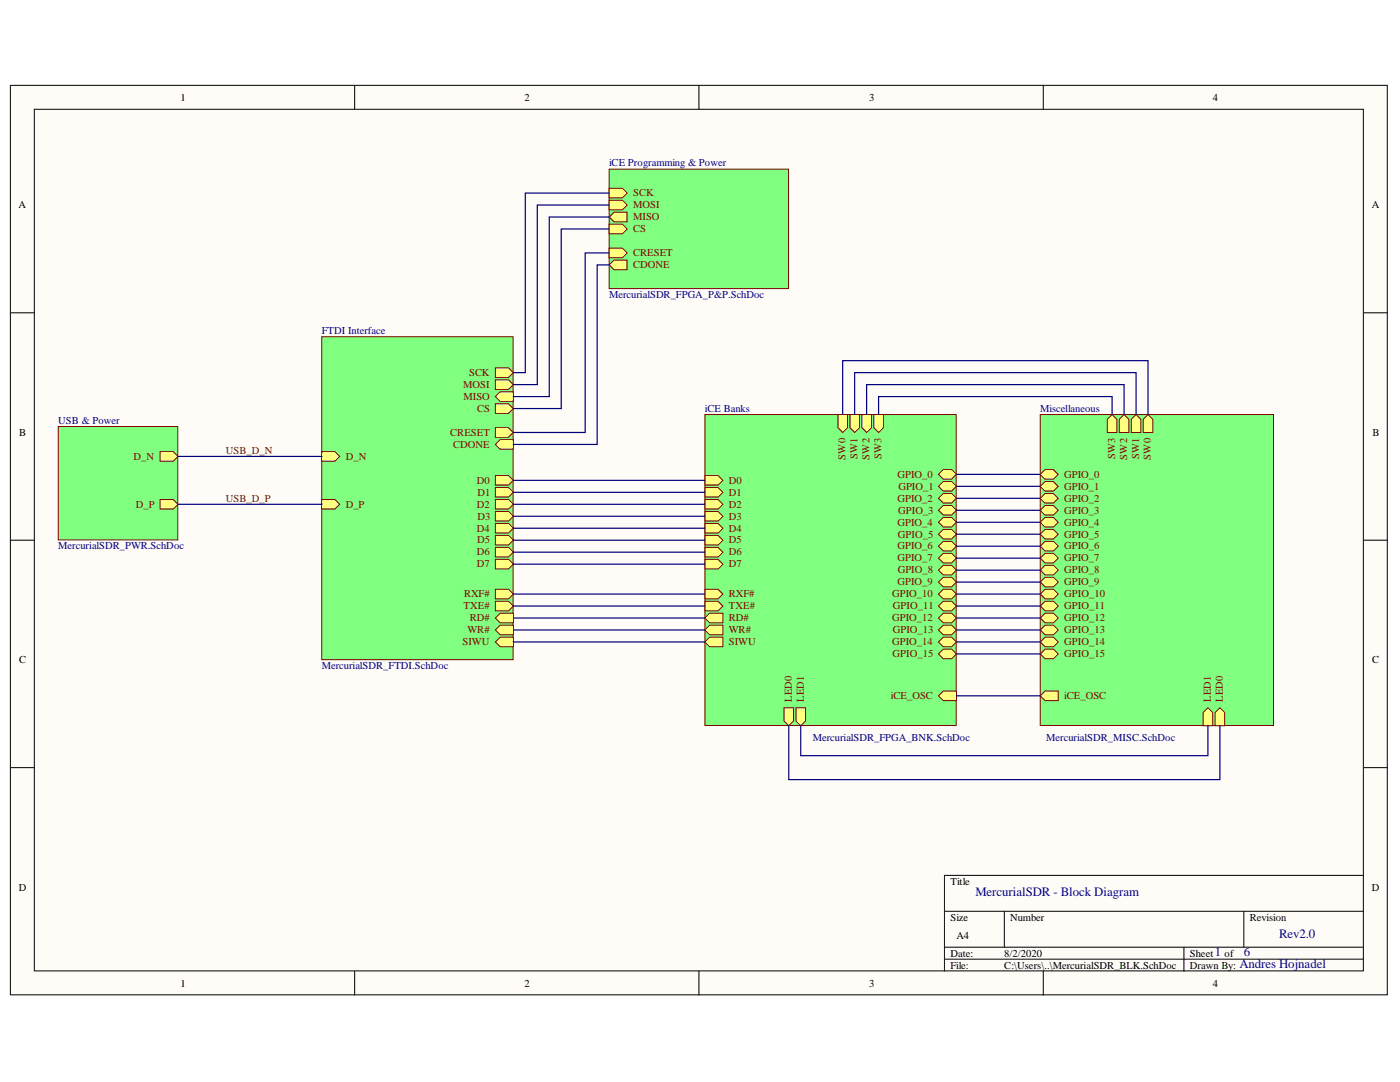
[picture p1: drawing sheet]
<svg xmlns="http://www.w3.org/2000/svg" width="279mm" height="216mm" viewBox="0 0 279 216" stroke-linecap="round" stroke-linejoin="round" font-family="sans-serif">
<g fill="#fffcf8" stroke="#000" stroke-width=".2">
<path d="M2.1 17h274.8v181.5h-274.8z"/>
<path d="M6.9 21.8h265.2v171.9h-265.2z"/>
</g>
<g fill="none" stroke="#000" stroke-width=".2">
<path d="M70.8 17v4.8M139.5 17v4.8M208.2 17v4.8M2.1 62.4h4.8M272.1 62.4h4.8M2.1 107.8h4.8M272.1 107.8h4.8M2.1 153.2h4.8M272.1 153.2h4.8M272.1 174.7h-83.6v19.1M70.8 193.8v4.8M139.5 193.8v4.8"/>
<path d="M188.5 181.8h83.6M188.5 189h83.6M188.5 191.4h83.6M200.4 181.8v7.2M208.2 193.8v4.8M236.3 189v4.8M248.2 181.8v7.2"/>
</g>
<path d="M207.6 82.7h46.6v62.1h-46.6z" fill="#80ff80" stroke="#800000" stroke-width=".2"/>
<path d="M228.2 83.7l.9-1 1 1v2.6h-1.9z" fill-rule="evenodd" fill="#ffff80"/>
<path d="M228.2 83.7l.9-1 1 1v2.6h-1.9z" fill="none" stroke="#800000" stroke-width=".2"/>
<path d="M225.8 83.7l.9-1 1 1v2.6h-1.9z" fill-rule="evenodd" fill="#ffff80"/>
<path d="M225.8 83.7l.9-1 1 1v2.6h-1.9z" fill="none" stroke="#800000" stroke-width=".2"/>
<path d="M223.4 83.7l.9-1 1 1v2.6h-1.9z" fill-rule="evenodd" fill="#ffff80"/>
<path d="M223.4 83.7l.9-1 1 1v2.6h-1.9z" fill="none" stroke="#800000" stroke-width=".2"/>
<path d="M221 83.7l.9-1 1 1v2.6h-1.9z" fill-rule="evenodd" fill="#ffff80"/>
<path d="M221 83.7l.9-1 1 1v2.6h-1.9z" fill="none" stroke="#800000" stroke-width=".2"/>
<path d="M242.5 142.2l1-1 .9 1v2.6h-1.9z" fill-rule="evenodd" fill="#ffff80"/>
<path d="M242.5 142.2l1-1 .9 1v2.6h-1.9z" fill="none" stroke="#800000" stroke-width=".2"/>
<path d="M240.1 142.2l1-1 .9 1v2.6h-1.9z" fill-rule="evenodd" fill="#ffff80"/>
<path d="M240.1 142.2l1-1 .9 1v2.6h-1.9z" fill="none" stroke="#800000" stroke-width=".2"/>
<path d="M207.6 94.7l1-1h1.6l1 1-1 .9h-1.6z" fill-rule="evenodd" fill="#ffff80"/>
<path d="M207.6 94.7l1-1h1.6l1 1-1 .9h-1.6z" fill="none" stroke="#800000" stroke-width=".2"/>
<path d="M207.6 97l1-.9h1.6l1 .9-1 1h-1.6z" fill-rule="evenodd" fill="#ffff80"/>
<path d="M207.6 97l1-.9h1.6l1 .9-1 1h-1.6z" fill="none" stroke="#800000" stroke-width=".2"/>
<path d="M207.6 99.4l1-.9h1.6l1 .9-1 1h-1.6z" fill-rule="evenodd" fill="#ffff80"/>
<path d="M207.6 99.4l1-.9h1.6l1 .9-1 1h-1.6z" fill="none" stroke="#800000" stroke-width=".2"/>
<path d="M207.6 101.8l1-.9h1.6l1 .9-1 1h-1.6z" fill-rule="evenodd" fill="#ffff80"/>
<path d="M207.6 101.8l1-.9h1.6l1 .9-1 1h-1.6z" fill="none" stroke="#800000" stroke-width=".2"/>
<path d="M207.6 104.2l1-.9h1.6l1 .9-1 1h-1.6z" fill-rule="evenodd" fill="#ffff80"/>
<path d="M207.6 104.2l1-.9h1.6l1 .9-1 1h-1.6z" fill="none" stroke="#800000" stroke-width=".2"/>
<path d="M207.6 106.6l1-1h1.6l1 1-1 1h-1.6z" fill-rule="evenodd" fill="#ffff80"/>
<path d="M207.6 106.6l1-1h1.6l1 1-1 1h-1.6z" fill="none" stroke="#800000" stroke-width=".2"/>
<path d="M207.6 109l1-1h1.6l1 1-1 .9h-1.6z" fill-rule="evenodd" fill="#ffff80"/>
<path d="M207.6 109l1-1h1.6l1 1-1 .9h-1.6z" fill="none" stroke="#800000" stroke-width=".2"/>
<path d="M207.6 111.4l1-1h1.6l1 1-1 .9h-1.6z" fill-rule="evenodd" fill="#ffff80"/>
<path d="M207.6 111.4l1-1h1.6l1 1-1 .9h-1.6z" fill="none" stroke="#800000" stroke-width=".2"/>
<path d="M207.6 113.8l1-1h1.6l1 1-1 .9h-1.6z" fill-rule="evenodd" fill="#ffff80"/>
<path d="M207.6 113.8l1-1h1.6l1 1-1 .9h-1.6z" fill="none" stroke="#800000" stroke-width=".2"/>
<path d="M207.6 116.2l1-1h1.6l1 1-1 .9h-1.6z" fill-rule="evenodd" fill="#ffff80"/>
<path d="M207.6 116.2l1-1h1.6l1 1-1 .9h-1.6z" fill="none" stroke="#800000" stroke-width=".2"/>
<path d="M207.6 118.5l1-.9h1.6l1 .9-1 1h-1.6z" fill-rule="evenodd" fill="#ffff80"/>
<path d="M207.6 118.5l1-.9h1.6l1 .9-1 1h-1.6z" fill="none" stroke="#800000" stroke-width=".2"/>
<path d="M207.6 120.9l1-.9h1.6l1 .9-1 1h-1.6z" fill-rule="evenodd" fill="#ffff80"/>
<path d="M207.6 120.9l1-.9h1.6l1 .9-1 1h-1.6z" fill="none" stroke="#800000" stroke-width=".2"/>
<path d="M207.6 123.3l1-.9h1.6l1 .9-1 1h-1.6z" fill-rule="evenodd" fill="#ffff80"/>
<path d="M207.6 123.3l1-.9h1.6l1 .9-1 1h-1.6z" fill="none" stroke="#800000" stroke-width=".2"/>
<path d="M207.6 125.7l1-.9h1.6l1 .9-1 1h-1.6z" fill-rule="evenodd" fill="#ffff80"/>
<path d="M207.6 125.7l1-.9h1.6l1 .9-1 1h-1.6z" fill="none" stroke="#800000" stroke-width=".2"/>
<path d="M207.6 128.1l1-1h1.6l1 1-1 1h-1.6z" fill-rule="evenodd" fill="#ffff80"/>
<path d="M207.6 128.1l1-1h1.6l1 1-1 1h-1.6z" fill="none" stroke="#800000" stroke-width=".2"/>
<path d="M207.6 130.5l1-1h1.6l1 1-1 .9h-1.6z" fill-rule="evenodd" fill="#ffff80"/>
<path d="M207.6 130.5l1-1h1.6l1 1-1 .9h-1.6z" fill="none" stroke="#800000" stroke-width=".2"/>
<path d="M207.6 138.8l1-.9h2.6v1.9h-2.6z" fill-rule="evenodd" fill="#ffff80"/>
<path d="M207.6 138.8l1-.9h2.6v1.9h-2.6z" fill="none" stroke="#800000" stroke-width=".2"/>
<path d="M140.7 82.7h50.1v62.1h-50.1z" fill="#80ff80" stroke="#800000" stroke-width=".2"/>
<path d="M156.5 141.2h1.9v2.7l-1 .9-.9-.9z" fill-rule="evenodd" fill="#ffff80"/>
<path d="M156.5 141.2h1.9v2.7l-1 .9-.9-.9z" fill="none" stroke="#800000" stroke-width=".2"/>
<path d="M158.9 141.2h1.9v2.7l-1 .9-.9-.9z" fill-rule="evenodd" fill="#ffff80"/>
<path d="M158.9 141.2h1.9v2.7l-1 .9-.9-.9z" fill="none" stroke="#800000" stroke-width=".2"/>
<path d="M167.2 82.7h1.9v2.6l-.9 1-1-1z" fill-rule="evenodd" fill="#ffff80"/>
<path d="M167.2 82.7h1.9v2.6l-.9 1-1-1z" fill="none" stroke="#800000" stroke-width=".2"/>
<path d="M169.6 82.7h1.9v2.6l-.9 1-1-1z" fill-rule="evenodd" fill="#ffff80"/>
<path d="M169.6 82.7h1.9v2.6l-.9 1-1-1z" fill="none" stroke="#800000" stroke-width=".2"/>
<path d="M172 82.7h1.9v2.6l-.9 1-1-1z" fill-rule="evenodd" fill="#ffff80"/>
<path d="M172 82.7h1.9v2.6l-.9 1-1-1z" fill="none" stroke="#800000" stroke-width=".2"/>
<path d="M174.4 82.7h1.9v2.6l-1 1-.9-1z" fill-rule="evenodd" fill="#ffff80"/>
<path d="M174.4 82.7h1.9v2.6l-1 1-.9-1z" fill="none" stroke="#800000" stroke-width=".2"/>
<path d="M187.3 94.7l.9-1h1.7l1 1-1 .9h-1.7z" fill-rule="evenodd" fill="#ffff80"/>
<path d="M187.3 94.7l.9-1h1.7l1 1-1 .9h-1.7z" fill="none" stroke="#800000" stroke-width=".2"/>
<path d="M187.3 97l.9-.9h1.7l1 .9-1 1h-1.7z" fill-rule="evenodd" fill="#ffff80"/>
<path d="M187.3 97l.9-.9h1.7l1 .9-1 1h-1.7z" fill="none" stroke="#800000" stroke-width=".2"/>
<path d="M187.3 99.4l.9-.9h1.7l1 .9-1 1h-1.7z" fill-rule="evenodd" fill="#ffff80"/>
<path d="M187.3 99.4l.9-.9h1.7l1 .9-1 1h-1.7z" fill="none" stroke="#800000" stroke-width=".2"/>
<path d="M187.3 101.8l.9-.9h1.7l1 .9-1 1h-1.7z" fill-rule="evenodd" fill="#ffff80"/>
<path d="M187.3 101.8l.9-.9h1.7l1 .9-1 1h-1.7z" fill="none" stroke="#800000" stroke-width=".2"/>
<path d="M187.3 104.2l.9-.9h1.7l1 .9-1 1h-1.7z" fill-rule="evenodd" fill="#ffff80"/>
<path d="M187.3 104.2l.9-.9h1.7l1 .9-1 1h-1.7z" fill="none" stroke="#800000" stroke-width=".2"/>
<path d="M187.3 106.6l.9-1h1.7l1 1-1 1h-1.7z" fill-rule="evenodd" fill="#ffff80"/>
<path d="M187.3 106.6l.9-1h1.7l1 1-1 1h-1.7z" fill="none" stroke="#800000" stroke-width=".2"/>
<path d="M187.3 109l.9-1h1.7l1 1-1 .9h-1.7z" fill-rule="evenodd" fill="#ffff80"/>
<path d="M187.3 109l.9-1h1.7l1 1-1 .9h-1.7z" fill="none" stroke="#800000" stroke-width=".2"/>
<path d="M187.3 111.4l.9-1h1.7l1 1-1 .9h-1.7z" fill-rule="evenodd" fill="#ffff80"/>
<path d="M187.3 111.4l.9-1h1.7l1 1-1 .9h-1.7z" fill="none" stroke="#800000" stroke-width=".2"/>
<path d="M187.3 113.8l.9-1h1.7l1 1-1 .9h-1.7z" fill-rule="evenodd" fill="#ffff80"/>
<path d="M187.3 113.8l.9-1h1.7l1 1-1 .9h-1.7z" fill="none" stroke="#800000" stroke-width=".2"/>
<path d="M187.3 116.2l.9-1h1.7l1 1-1 .9h-1.7z" fill-rule="evenodd" fill="#ffff80"/>
<path d="M187.3 116.2l.9-1h1.7l1 1-1 .9h-1.7z" fill="none" stroke="#800000" stroke-width=".2"/>
<path d="M187.3 118.5l.9-.9h1.7l1 .9-1 1h-1.7z" fill-rule="evenodd" fill="#ffff80"/>
<path d="M187.3 118.5l.9-.9h1.7l1 .9-1 1h-1.7z" fill="none" stroke="#800000" stroke-width=".2"/>
<path d="M187.3 120.9l.9-.9h1.7l1 .9-1 1h-1.7z" fill-rule="evenodd" fill="#ffff80"/>
<path d="M187.3 120.9l.9-.9h1.7l1 .9-1 1h-1.7z" fill="none" stroke="#800000" stroke-width=".2"/>
<path d="M187.3 123.3l.9-.9h1.7l1 .9-1 1h-1.7z" fill-rule="evenodd" fill="#ffff80"/>
<path d="M187.3 123.3l.9-.9h1.7l1 .9-1 1h-1.7z" fill="none" stroke="#800000" stroke-width=".2"/>
<path d="M187.3 125.7l.9-.9h1.7l1 .9-1 1h-1.7z" fill-rule="evenodd" fill="#ffff80"/>
<path d="M187.3 125.7l.9-.9h1.7l1 .9-1 1h-1.7z" fill="none" stroke="#800000" stroke-width=".2"/>
<path d="M187.3 128.1l.9-1h1.7l1 1-1 1h-1.7z" fill-rule="evenodd" fill="#ffff80"/>
<path d="M187.3 128.1l.9-1h1.7l1 1-1 1h-1.7z" fill="none" stroke="#800000" stroke-width=".2"/>
<path d="M187.3 130.5l.9-1h1.7l1 1-1 .9h-1.7z" fill-rule="evenodd" fill="#ffff80"/>
<path d="M187.3 130.5l.9-1h1.7l1 1-1 .9h-1.7z" fill="none" stroke="#800000" stroke-width=".2"/>
<path d="M140.7 102.1h2.6l1 .9-1 1h-2.6z" fill-rule="evenodd" fill="#ffff80"/>
<path d="M140.7 102.1h2.6l1 .9-1 1h-2.6z" fill="none" stroke="#800000" stroke-width=".2"/>
<path d="M140.7 117.6h2.6l1 .9-1 1h-2.6z" fill-rule="evenodd" fill="#ffff80"/>
<path d="M140.7 117.6h2.6l1 .9-1 1h-2.6z" fill="none" stroke="#800000" stroke-width=".2"/>
<path d="M140.7 94.9h2.6l1 1-1 .9h-2.6z" fill-rule="evenodd" fill="#ffff80"/>
<path d="M140.7 94.9h2.6l1 1-1 .9h-2.6z" fill="none" stroke="#800000" stroke-width=".2"/>
<path d="M140.7 120h2.6l1 .9-1 1h-2.6z" fill-rule="evenodd" fill="#ffff80"/>
<path d="M140.7 120h2.6l1 .9-1 1h-2.6z" fill="none" stroke="#800000" stroke-width=".2"/>
<path d="M140.7 111.6h2.6l1 1-1 .9h-2.6z" fill-rule="evenodd" fill="#ffff80"/>
<path d="M140.7 111.6h2.6l1 1-1 .9h-2.6z" fill="none" stroke="#800000" stroke-width=".2"/>
<path d="M140.7 128.1l.9-1h2.7v2h-2.7z" fill-rule="evenodd" fill="#ffff80"/>
<path d="M140.7 128.1l.9-1h2.7v2h-2.7z" fill="none" stroke="#800000" stroke-width=".2"/>
<path d="M140.7 99.7h2.6l1 .9-1 1h-2.6z" fill-rule="evenodd" fill="#ffff80"/>
<path d="M140.7 99.7h2.6l1 .9-1 1h-2.6z" fill="none" stroke="#800000" stroke-width=".2"/>
<path d="M140.7 109.2h2.6l1 1-1 .9h-2.6z" fill-rule="evenodd" fill="#ffff80"/>
<path d="M140.7 109.2h2.6l1 1-1 .9h-2.6z" fill="none" stroke="#800000" stroke-width=".2"/>
<path d="M140.7 97.3h2.6l1 .9-1 1h-2.6z" fill-rule="evenodd" fill="#ffff80"/>
<path d="M140.7 97.3h2.6l1 .9-1 1h-2.6z" fill="none" stroke="#800000" stroke-width=".2"/>
<path d="M140.7 104.4h2.6l1 1-1 1h-2.6z" fill-rule="evenodd" fill="#ffff80"/>
<path d="M140.7 104.4h2.6l1 1-1 1h-2.6z" fill="none" stroke="#800000" stroke-width=".2"/>
<path d="M140.7 125.7l.9-.9h2.7v1.9h-2.7z" fill-rule="evenodd" fill="#ffff80"/>
<path d="M140.7 125.7l.9-.9h2.7v1.9h-2.7z" fill="none" stroke="#800000" stroke-width=".2"/>
<path d="M140.7 123.3l.9-.9h2.7v1.9h-2.7z" fill-rule="evenodd" fill="#ffff80"/>
<path d="M140.7 123.3l.9-.9h2.7v1.9h-2.7z" fill="none" stroke="#800000" stroke-width=".2"/>
<path d="M140.7 106.8h2.6l1 1-1 .9h-2.6z" fill-rule="evenodd" fill="#ffff80"/>
<path d="M140.7 106.8h2.6l1 1-1 .9h-2.6z" fill="none" stroke="#800000" stroke-width=".2"/>
<path d="M187.3 138.8l.9-.9h2.7v1.9h-2.7z" fill-rule="evenodd" fill="#ffff80"/>
<path d="M187.3 138.8l.9-.9h2.7v1.9h-2.7z" fill="none" stroke="#800000" stroke-width=".2"/>
<path d="M121.6 33.7h35.8v23.9h-35.8z" fill="#80ff80" stroke="#800000" stroke-width=".2"/>
<path d="M121.6 49.5h2.6l1 1-1 .9h-2.6z" fill-rule="evenodd" fill="#ffff80"/>
<path d="M121.6 49.5h2.6l1 1-1 .9h-2.6z" fill="none" stroke="#800000" stroke-width=".2"/>
<path d="M121.6 52.9l.9-1h2.7v1.9h-2.7z" fill-rule="evenodd" fill="#ffff80"/>
<path d="M121.6 52.9l.9-1h2.7v1.9h-2.7z" fill="none" stroke="#800000" stroke-width=".2"/>
<path d="M121.6 44.7h2.6l1 1-1 .9h-2.6z" fill-rule="evenodd" fill="#ffff80"/>
<path d="M121.6 44.7h2.6l1 1-1 .9h-2.6z" fill="none" stroke="#800000" stroke-width=".2"/>
<path d="M121.6 37.6h2.6l1 .9-1 1h-2.6z" fill-rule="evenodd" fill="#ffff80"/>
<path d="M121.6 37.6h2.6l1 .9-1 1h-2.6z" fill="none" stroke="#800000" stroke-width=".2"/>
<path d="M121.6 40h2.6l1 .9-1 1h-2.6z" fill-rule="evenodd" fill="#ffff80"/>
<path d="M121.6 40h2.6l1 .9-1 1h-2.6z" fill="none" stroke="#800000" stroke-width=".2"/>
<path d="M121.6 43.3l.9-1h2.7v2h-2.7z" fill-rule="evenodd" fill="#ffff80"/>
<path d="M121.6 43.3l.9-1h2.7v2h-2.7z" fill="none" stroke="#800000" stroke-width=".2"/>
<path d="M64.2 67.2h38.2v64.4h-38.2z" fill="#80ff80" stroke="#800000" stroke-width=".2"/>
<path d="M98.9 73.4h2.6l.9 1-.9 .9h-2.6z" fill-rule="evenodd" fill="#ffff80"/>
<path d="M98.9 73.4h2.6l.9 1-.9 .9h-2.6z" fill="none" stroke="#800000" stroke-width=".2"/>
<path d="M98.9 75.8h2.6l.9 .9-.9 1h-2.6z" fill-rule="evenodd" fill="#ffff80"/>
<path d="M98.9 75.8h2.6l.9 .9-.9 1h-2.6z" fill="none" stroke="#800000" stroke-width=".2"/>
<path d="M98.9 79.1l.9-.9h2.6v1.9h-2.6z" fill-rule="evenodd" fill="#ffff80"/>
<path d="M98.9 79.1l.9-.9h2.6v1.9h-2.6z" fill="none" stroke="#800000" stroke-width=".2"/>
<path d="M98.9 80.6h2.6l.9 .9-.9 1h-2.6z" fill-rule="evenodd" fill="#ffff80"/>
<path d="M98.9 80.6h2.6l.9 .9-.9 1h-2.6z" fill="none" stroke="#800000" stroke-width=".2"/>
<path d="M98.9 88.7l.9-1h2.6v1.9h-2.6z" fill-rule="evenodd" fill="#ffff80"/>
<path d="M98.9 88.7l.9-1h2.6v1.9h-2.6z" fill="none" stroke="#800000" stroke-width=".2"/>
<path d="M98.9 85.3h2.6l.9 1-.9 1h-2.6z" fill-rule="evenodd" fill="#ffff80"/>
<path d="M98.9 85.3h2.6l.9 1-.9 1h-2.6z" fill="none" stroke="#800000" stroke-width=".2"/>
<path d="M98.9 94.9h2.6l.9 1-.9 .9h-2.6z" fill-rule="evenodd" fill="#ffff80"/>
<path d="M98.9 94.9h2.6l.9 1-.9 .9h-2.6z" fill="none" stroke="#800000" stroke-width=".2"/>
<path d="M98.9 97.3h2.6l.9 .9-.9 1h-2.6z" fill-rule="evenodd" fill="#ffff80"/>
<path d="M98.9 97.3h2.6l.9 .9-.9 1h-2.6z" fill="none" stroke="#800000" stroke-width=".2"/>
<path d="M98.9 99.7h2.6l.9 .9-.9 1h-2.6z" fill-rule="evenodd" fill="#ffff80"/>
<path d="M98.9 99.7h2.6l.9 .9-.9 1h-2.6z" fill="none" stroke="#800000" stroke-width=".2"/>
<path d="M98.9 102.1h2.6l.9 .9-.9 1h-2.6z" fill-rule="evenodd" fill="#ffff80"/>
<path d="M98.9 102.1h2.6l.9 .9-.9 1h-2.6z" fill="none" stroke="#800000" stroke-width=".2"/>
<path d="M98.9 104.4h2.6l.9 1-.9 1h-2.6z" fill-rule="evenodd" fill="#ffff80"/>
<path d="M98.9 104.4h2.6l.9 1-.9 1h-2.6z" fill="none" stroke="#800000" stroke-width=".2"/>
<path d="M98.9 106.8h2.6l.9 1-.9 .9h-2.6z" fill-rule="evenodd" fill="#ffff80"/>
<path d="M98.9 106.8h2.6l.9 1-.9 .9h-2.6z" fill="none" stroke="#800000" stroke-width=".2"/>
<path d="M98.9 109.2h2.6l.9 1-.9 .9h-2.6z" fill-rule="evenodd" fill="#ffff80"/>
<path d="M98.9 109.2h2.6l.9 1-.9 .9h-2.6z" fill="none" stroke="#800000" stroke-width=".2"/>
<path d="M98.9 111.6h2.6l.9 1-.9 .9h-2.6z" fill-rule="evenodd" fill="#ffff80"/>
<path d="M98.9 111.6h2.6l.9 1-.9 .9h-2.6z" fill="none" stroke="#800000" stroke-width=".2"/>
<path d="M98.9 117.6h2.6l.9 .9-.9 1h-2.6z" fill-rule="evenodd" fill="#ffff80"/>
<path d="M98.9 117.6h2.6l.9 .9-.9 1h-2.6z" fill="none" stroke="#800000" stroke-width=".2"/>
<path d="M98.9 120h2.6l.9 .9-.9 1h-2.6z" fill-rule="evenodd" fill="#ffff80"/>
<path d="M98.9 120h2.6l.9 .9-.9 1h-2.6z" fill="none" stroke="#800000" stroke-width=".2"/>
<path d="M98.9 123.3l.9-.9h2.6v1.9h-2.6z" fill-rule="evenodd" fill="#ffff80"/>
<path d="M98.9 123.3l.9-.9h2.6v1.9h-2.6z" fill="none" stroke="#800000" stroke-width=".2"/>
<path d="M98.9 125.7l.9-.9h2.6v1.9h-2.6z" fill-rule="evenodd" fill="#ffff80"/>
<path d="M98.9 125.7l.9-.9h2.6v1.9h-2.6z" fill="none" stroke="#800000" stroke-width=".2"/>
<path d="M98.9 128.1l.9-1h2.6v2h-2.6z" fill-rule="evenodd" fill="#ffff80"/>
<path d="M98.9 128.1l.9-1h2.6v2h-2.6z" fill="none" stroke="#800000" stroke-width=".2"/>
<path d="M64.2 90.1h2.6l1 1-1 .9h-2.6z" fill-rule="evenodd" fill="#ffff80"/>
<path d="M64.2 90.1h2.6l1 1-1 .9h-2.6z" fill="none" stroke="#800000" stroke-width=".2"/>
<path d="M64.2 99.7h2.6l1 .9-1 1h-2.6z" fill-rule="evenodd" fill="#ffff80"/>
<path d="M64.2 99.7h2.6l1 .9-1 1h-2.6z" fill="none" stroke="#800000" stroke-width=".2"/>
<path d="M11.6 85.1h23.9v22.6h-23.9z" fill="#80ff80" stroke="#800000" stroke-width=".2"/>
<path d="M31.9 90.1h2.7l.9 1-.9 .9h-2.7z" fill-rule="evenodd" fill="#ffff80"/>
<path d="M31.9 90.1h2.7l.9 1-.9 .9h-2.7z" fill="none" stroke="#800000" stroke-width=".2"/>
<path d="M31.9 99.7h2.7l.9 .9-.9 1h-2.7z" fill-rule="evenodd" fill="#ffff80"/>
<path d="M31.9 99.7h2.7l.9 .9-.9 1h-2.7z" fill="none" stroke="#800000" stroke-width=".2"/>
<g fill="none" stroke="#000080" stroke-width=".24">
<path d="M121.6 38.5h-16.8v35.9h-2.4M121.6 40.9h-14.4v35.8h-4.8M121.6 43.3h-12v35.8h-7.2M121.6 45.7h-9.6v35.8h-9.6M121.6 50.5h-4.8v35.8h-14.4M121.6 52.9h-2.4v35.8h-16.8M35.5 91.1h28.7M102.4 95.9h38.3M102.4 98.2h38.3M168.2 82.7v-10.7h60.9v10.7M170.6 82.7v-8.3h56.1v8.3M173 82.7v-6h51.3v6"/>
<path d="M175.3 82.7v-3.6h46.6v3.6M190.9 94.7h16.7M190.9 97h16.7M190.9 99.4h16.7M35.5 100.6h28.7M102.4 118.5h38.3M102.4 100.6h38.3M102.4 103h38.3M102.4 105.4h38.3M102.4 107.8h38.3M102.4 110.2h38.3M102.4 112.6h38.3"/>
<path d="M190.9 101.8h16.7M190.9 104.2h16.7M190.9 106.6h16.7M190.9 109h16.7M190.9 111.4h16.7M190.9 113.8h16.7M190.9 116.2h16.7M190.9 118.5h16.7M102.4 120.9h38.3M102.4 123.3h38.3M102.4 125.7h38.3M102.4 128.1h38.3"/>
<path d="M190.9 120.9h16.7M190.9 123.3h16.7M190.9 125.7h16.7M190.9 128.1h16.7M190.9 130.5h16.7M190.9 138.8h16.7M157.4 144.8v10.8h86.1v-10.8M159.8 144.8v6h81.3v-6"/>
</g>
<g font-size="2.6" fill="#009">
<text x="194.7" y="178.9">MercurialSDR - Block Diagram</text>
<text x="242.5" y="190.8">1</text>
<text x="248.2" y="190.8">6</text>
<text x="255.3" y="187.2">Rev2.0</text>
<text x="247.4" y="193.2">Andres Hojnadel</text>
</g>
<g font-size="2.1">
<text x="36" y="20.1">1</text>
<text x="104.6" y="20.1">2</text>
<text x="173.5" y="20.1">3</text>
<text x="242.1" y="20.1">4</text>
<text x="3.7" y="41.6">A</text>
<text x="273.8" y="41.6">A</text>
<text x="3.8" y="87">B</text>
<text x="273.9" y="87">B</text>
<text x="3.8" y="132.4">C</text>
<text x="273.9" y="132.4">C</text>
<text x="3.7" y="177.7">D</text>
<text x="189.7" y="176.5">Title</text>
<text x="273.8" y="177.7">D</text>
<text x="189.7" y="183.7">Size</text>
<text x="201.6" y="183.7">Number</text>
<text x="249.4" y="183.7">Revision</text>
<text x="189.7" y="190.9">Date:</text>
<text x="190.9" y="187.3">A4</text>
<text x="200.4" y="190.9">8/2/2020</text>
<text x="237.5" y="190.9">Sheet</text>
<text x="244.4" y="190.9">of</text>
<text x="36" y="196.8">1</text>
<text x="104.6" y="196.8">2</text>
<text x="173.5" y="196.8">3</text>
<text x="189.7" y="193.3">File:</text>
<text x="200.4" y="193.3">C:\Users\..\MercurialSDR_BLK.SchDoc</text>
<text x="237.5" y="193.3">Drawn By:</text>
<text x="242.1" y="196.8">4</text>
</g>
<g font-size="2.1" fill="#000080">
<text x="121.6" y="33.2">iCE Programming &amp; Power</text>
<text x="121.6" y="59.5">MercurialSDR_FPGA_P&amp;P.SchDoc</text>
<text x="64.2" y="66.6">FTDI Interface</text>
<text x="140.7" y="82.2">iCE Banks</text>
<text x="207.6" y="82.2">Miscellaneous</text>
<text x="11.6" y="84.6">USB &amp; Power</text>
<text x="11.6" y="109.6">MercurialSDR_PWR.SchDoc</text>
<text x="64.2" y="133.5">MercurialSDR_FTDI.SchDoc</text>
<text x="162.2" y="147.9">MercurialSDR_FPGA_BNK.SchDoc</text>
<text x="208.8" y="147.9">MercurialSDR_MISC.SchDoc</text>
</g>
<g font-size="2.1" fill="#800000">
<text x="126.3" y="39.2">SCK</text>
<text x="126.3" y="41.6">MOSI</text>
<text x="126.3" y="46.3">CS</text>
<text x="126.3" y="44">MISO</text>
<text x="126.3" y="51.1">CRESET</text>
<text x="126.3" y="53.5">CDONE</text>
<text x="92.4" y="77.4">MOSI</text>
<text x="93.6" y="75">SCK</text>
<text x="92.5" y="79.8">MISO</text>
<text x="95.2" y="82.2">CS</text>
<text x="89.9" y="87">CRESET</text>
<text x="90.5" y="89.3">CDONE</text>
<text x="26.6" y="91.7">D_N</text>
<text x="45.1" y="90.5">USB_D_N</text>
<text x="69" y="91.7">D_N</text>
<text x="168.8" y="91.7" transform="rotate(-90 168.8 91.7)">SW0</text>
<text x="171.2" y="91.5" transform="rotate(-90 171.2 91.5)">SW1</text>
<text x="173.5" y="91.7" transform="rotate(-90 173.5 91.7)">SW2</text>
<text x="175.9" y="91.6" transform="rotate(-90 175.9 91.6)">SW3</text>
<text x="179.1" y="95.3">GPIO_0</text>
<text x="212.4" y="95.3">GPIO_0</text>
<text x="222.5" y="91.6" transform="rotate(-90 222.5 91.6)">SW3</text>
<text x="224.9" y="91.7" transform="rotate(-90 224.9 91.7)">SW2</text>
<text x="227.3" y="91.5" transform="rotate(-90 227.3 91.5)">SW1</text>
<text x="229.7" y="91.7" transform="rotate(-90 229.7 91.7)">SW0</text>
<text x="27.1" y="101.3">D_P</text>
<text x="45.1" y="100.1">USB_D_P</text>
<text x="69" y="101.3">D_P</text>
<text x="95.2" y="96.5">D0</text>
<text x="95.2" y="101.3">D2</text>
<text x="95.3" y="98.9">D1</text>
<text x="145.5" y="96.5">D0</text>
<text x="145.5" y="101.3">D2</text>
<text x="145.5" y="98.9">D1</text>
<text x="179.1" y="100.1">GPIO_2</text>
<text x="179.3" y="97.7">GPIO_1</text>
<text x="212.4" y="97.7">GPIO_1</text>
<text x="212.4" y="100.1">GPIO_2</text>
<text x="95.2" y="106.1">D4</text>
<text x="95.3" y="103.7">D3</text>
<text x="145.5" y="103.7">D3</text>
<text x="145.5" y="106.1">D4</text>
<text x="179.1" y="104.9">GPIO_4</text>
<text x="179.2" y="107.3">GPIO_5</text>
<text x="179.3" y="102.5">GPIO_3</text>
<text x="212.4" y="102.5">GPIO_3</text>
<text x="212.4" y="104.9">GPIO_4</text>
<text x="212.4" y="107.3">GPIO_5</text>
<text x="95.2" y="110.8">D6</text>
<text x="95.2" y="113.2">D7</text>
<text x="95.3" y="108.4">D5</text>
<text x="145.5" y="113.2">D7</text>
<text x="145.5" y="110.8">D6</text>
<text x="145.5" y="108.4">D5</text>
<text x="179.1" y="109.6">GPIO_6</text>
<text x="179.1" y="112">GPIO_7</text>
<text x="212.4" y="109.6">GPIO_6</text>
<text x="212.4" y="112">GPIO_7</text>
<text x="92.6" y="119.2">RXF#</text>
<text x="145.5" y="119.2">RXF#</text>
<text x="178" y="119.2">GPIO_10</text>
<text x="179.1" y="116.8">GPIO_9</text>
<text x="179.2" y="114.4">GPIO_8</text>
<text x="212.4" y="114.4">GPIO_8</text>
<text x="212.4" y="116.8">GPIO_9</text>
<text x="212.4" y="119.2">GPIO_10</text>
<text x="92.5" y="121.6">TXE#</text>
<text x="93.7" y="124">RD#</text>
<text x="145.5" y="121.6">TXE#</text>
<text x="145.5" y="124">RD#</text>
<text x="178" y="124">GPIO_12</text>
<text x="178.2" y="121.6">GPIO_11</text>
<text x="212.4" y="121.6">GPIO_11</text>
<text x="212.4" y="124">GPIO_12</text>
<text x="92.3" y="128.7">SIWU</text>
<text x="93.3" y="126.4">WR#</text>
<text x="145.5" y="128.7">SIWU</text>
<text x="145.5" y="126.4">WR#</text>
<text x="178" y="128.7">GPIO_14</text>
<text x="178.1" y="131.1">GPIO_15</text>
<text x="178.2" y="126.4">GPIO_13</text>
<text x="212.4" y="126.4">GPIO_13</text>
<text x="212.4" y="128.7">GPIO_14</text>
<text x="212.4" y="131.1">GPIO_15</text>
<text x="158" y="140" transform="rotate(-90 158 140)">LED0</text>
<text x="160.4" y="140" transform="rotate(-90 160.4 140)">LED1</text>
<text x="177.8" y="139.5">iCE_OSC</text>
<text x="212.4" y="139.5">iCE_OSC</text>
<text x="241.7" y="140" transform="rotate(-90 241.7 140)">LED1</text>
<text x="244" y="140" transform="rotate(-90 244 140)">LED0</text>
</g>
</svg>
